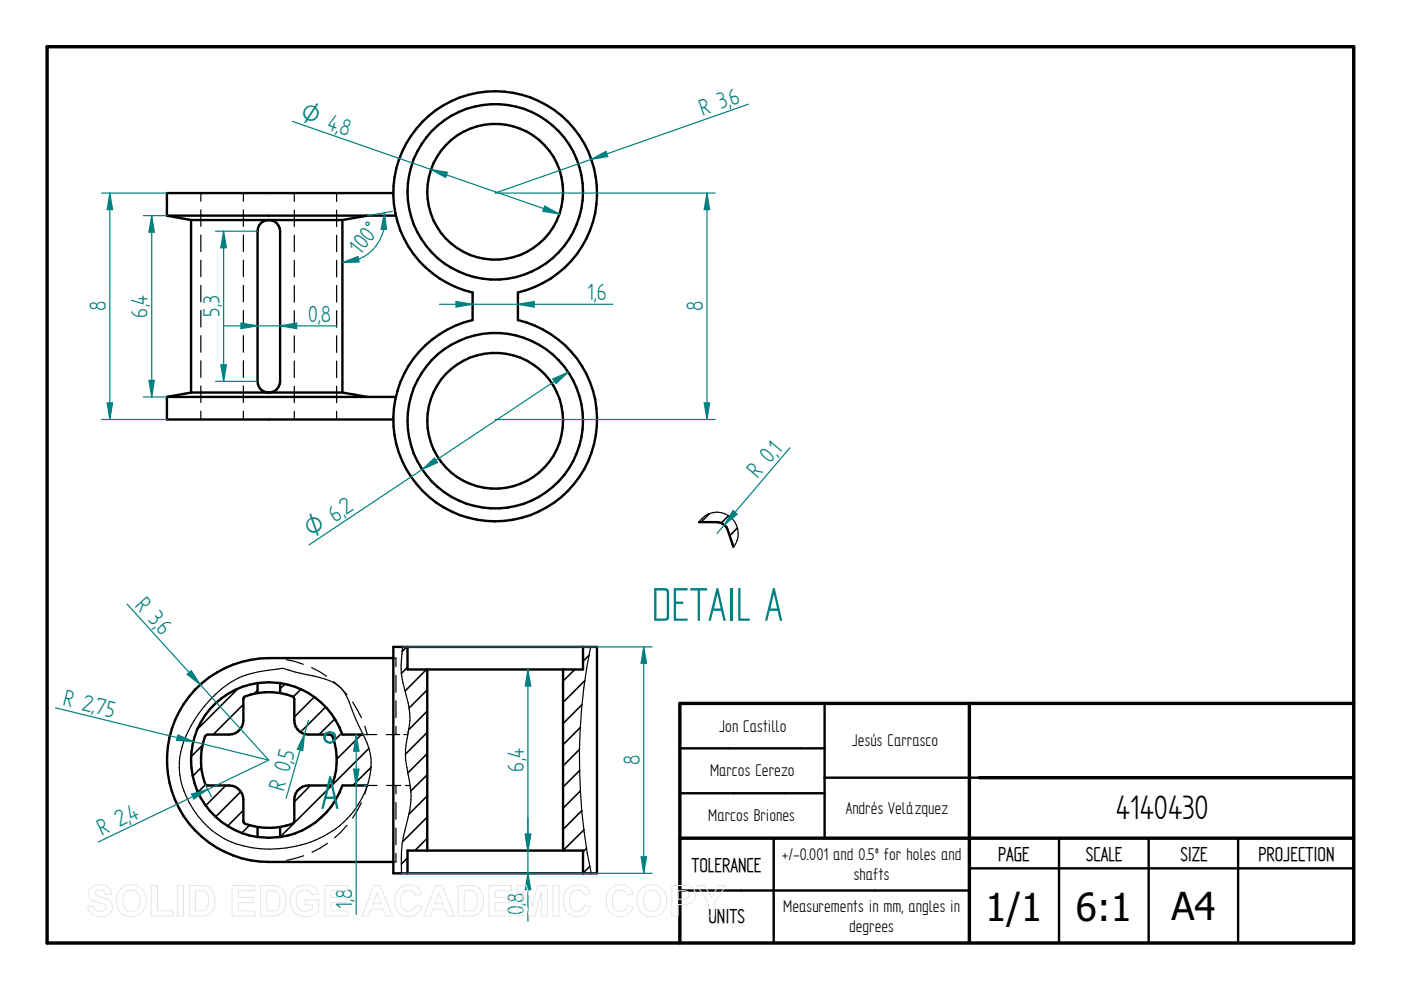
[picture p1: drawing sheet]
<svg xmlns="http://www.w3.org/2000/svg" width="297mm" height="210mm" viewBox="0 0 297 210" stroke-linecap="round" stroke-linejoin="round" font-family="sans-serif">
<path d="M10 9.9h277v190h-277zM205.5 149.1v50.5M287 149.1h-142.9v50.8M144.1 177.7h142.9M207.6 164.9h79.4" fill="none" stroke="#000" stroke-width=".72"/>
<g fill="none" stroke="#000" stroke-width=".51">
<path d="M89.6 25.8a21.6 21.6 0 0 1 34.3 4.6 21.6 21.6 0 0 1-14.1 31.6v5.9a21.6 21.6 0 0 1 13.1 33.2 21.6 21.6 0 0 1-35.7 0 21.6 21.6 0 0 1 13-33.2v-5.9a21.6 21.6 0 0 1-10.6-36.2zM35.4 45.7l5.1 1M35.4 45.7h48.5M40.5 46.7h32.1M40.5 46.7v36.5M55.3 47.3a2.42 2.42 0 0 1 2.6-.5 2.42 2.42 0 0 1 1.5 2.2v31.9a2.39 2.39 0 0 1-2.4 2.3 2.39 2.39 0 0 1-2.4-2.3v-31.9l.3-1.2zM72.6 46.7v36.5M77.9 45.7l-5.3 1M83.4 40.9h-48v4.8M35.4 84.2v4.7h48M35.4 84.2h48.5M40.5 83.2h32.1"/>
<path d="M40.5 83.2l-5.1 1M72.6 83.2l5.3 1M83.4 137.2h43.2v48h-43.2zM83.4 139.5h-26.4a21.6 21.6 0 0 0-21.6 21.6 21.6 21.6 0 0 0 21.6 21.7h26.4M86.4 137.2v4.7h37.2v-4.7M54.6 146.9l-1.3 .3-1.6 .7-.1 4.8a3.1 3.1 0 0 1-3 3h-4.5l-.6 .4a15 15 0 0 0 0 10.1l.2 .3h.4h4.5a3.1 3.1 0 0 1 3 3l.1 4.9 .3 .3 2.6 .6M54.6 144.8v2.1M54.6 144.8a16.5 16.5 0 0 0-14.1 16.3 16.5 16.5 0 0 0 14.1 16.4M54.6 144.8l2.4-.1 2.4 .1M54.6 146.9l1.6-.1 3.2 .1M59.4 144.8a16.6 16.6 0 0 1 13.2 10.9h4.4M59.4 144.8v2.1"/>
<path d="M59.4 146.9l2.6 .8 .3 .2 .1 .3v4.5a2.98 2.98 0 0 0 3 3h4.5l.4 .2a13 13 0 0 1 0 10.6h-4.9a3.1 3.1 0 0 0-3 3v4.6l-.1 .3-.3 .3-2.6 .6M90.6 141.9v38.4M119.4 141.9v38.4M144.1 158.7h30.7M174.8 149.1v28.6M54.6 175.3v2.2M54.6 177.5l2.4 .1 2.4-.1M54.6 175.3l3.2 .2 1.6-.2M59.4 175.3v2.2M77.9 166.5h-5.3a16.6 16.6 0 0 1-13.2 11M144.1 168.2h30.7M164 177.7v22.2"/>
<path d="M207.6 164.9h-32.8M224.5 177.7v22.2M243.5 177.7v22.2M262.5 177.7v22.2M86.4 185.2v-4.9h37.2v4.9M144.1 188.8h61.4M205.5 184.1h81.5"/>
<circle cx="105" cy="40.7" r="14.4"/>
<circle cx="105" cy="40.7" r="18.6"/>
<circle cx="105" cy="89.2" r="14.4"/>
<circle cx="105" cy="89.2" r="18.6"/>
</g>
<g fill="none" stroke="#000" stroke-width=".25">
<path d="M42.6 40.9v1.8M42.6 44.5v3.5M42.6 49.8v3.5M42.6 55.2v3.5M51.6 40.9v1.8M51.6 44.5v3.5M51.6 49.8v3.5M51.6 55.2v3.5M56.7 46.7h-.1M57 46.7h.1M62.4 40.9v1.8M62.4 44.5v3.5"/>
<path d="M62.4 49.9v3.5M62.4 55.2v3.5M71.4 40.9v1.8M71.4 44.5v3.5M71.4 49.9v3.5M71.4 55.2v3.5M42.6 60.5v3.5M42.6 65.8v3.5M42.6 71.2v3.5M42.6 76.5v3.5M51.6 60.5v3.5M51.6 65.8v3.5"/>
<path d="M51.6 71.2v3.5M51.6 76.5v3.5M62.4 60.5v3.6M62.4 65.9v3.5M62.4 71.2v3.5M62.4 76.5v3.6M71.4 60.5v3.6M71.4 65.9v3.5M71.4 71.2v3.5M71.4 76.5v3.6M42.6 81.8v3.5M42.6 87.2v1.7"/>
<path d="M51.6 81.8v3.5M51.6 87.2v1.7M56.8 83.2h.2M57.2 83.2h.2M62.4 81.9v3.5M62.4 87.2v1.7M71.4 81.9v3.5M71.4 87.2v1.7M57 139.5l1.8 .1M60.7 139.9l3.6 .9M83.4 139.5h.1M83.7 139.5h.2v1.9"/>
<path d="M85.3 137.2a20.4 20.4 0 0 0 .8 10.3 15.6 15.6 0 0 1 .2 9.1l-.3 3a20.4 20.4 0 0 0 .8 6.1 17.9 17.9 0 0 1-.6 9 27 27 0 0 0-1.1 10.5M125.2 137.2a118.9 118.9 0 0 0 .1 48M45.7 147.2a17.3 17.3 0 0 1 11.2-5.1l3-.4 2.5 .8 4 .8a14.3 14.3 0 0 1 4.9 1.8 7.1 7.1 0 0 1 2.7 3.7l1.4 3.5 1.6 3.5a12.8 12.8 0 0 1 .6 11.7 20.5 20.5 0 0 1-16.9 12.3 20.7 20.7 0 0 1-14.9-3.1 18 18 0 0 1-7.7-16 24.2 24.2 0 0 1 7.6-13.5zM66.1 141.6l3.2 1.8M70.8 144.5l1.3 1.3M72.3 145.9l1.3 1.4M72.6 155.7h1.7M74.8 148.8l1.8 3.3M76.1 155.7h3.8M77.3 154l.6 1.7M81.9 155.7h2.8M83.9 143.2v3.6"/>
<path d="M83.9 148.6v3.5M83.9 154v1.7M86.5 155.6l-.1 .1h-.8M86.6 155l-.1 .4M86.7 154.6l-.1 .2M69.4 178.8l-3.2 1.9M72.6 166.5h1.7M73.6 175l-2.7 2.6M76.1 166.5h1.7M76.6 170.2l-1.8 3.2M77.9 166.5l-.6 1.9M77.9 166.5h2"/>
<path d="M77.9 166.5h.1M82 166.5h3M83.9 166.5v1.8M83.9 170.1v3.6M83.9 175.6v3.5M86 166.5h.9l.1 .2M87 166.9v.2M87 167.3h.1M58.8 182.7l-1.8 .1M64.4 181.4l-3.6 1M83.4 182.8h.1M83.9 180.9v1.9h-.2"/>
</g>
<g fill="none" stroke="#000" stroke-width=".34">
<path d="M86.2 137.2l-.9 .9M124.9 138.9l-1.3 1.3M43 158l-2.5 2.4M50.5 146l-8.6 8.6M51.1 154.3l-1 1M51.6 149.4l-6.4 6.3M54.6 146.3l-.8 .8M60.4 145l-1 1M63.8 146.1l-1.6 1.6M66.6 147.8l-4.2 4.2M69 149.9l-5.3 5.3M71 152.4l-3.4 3.3"/>
<path d="M72.5 155.4l-1.7 1.7M76.6 155.7l-5.2 5.3M78.2 158.7l-18.8 18.8M86.4 141.5l-1.3 1.3M90.4 141.9l-4.5 4.6M90.6 150.7l-3.9 4M90.6 155.3l-4.6 4.6M90.6 159.8l-4.1 4.1M90.6 146.3l-3.9 3.8M121.9 141.9l-2.5 2.5M122.9 158.9l-3.5 3.5M123.1 154.2l-3.7 3.7"/>
<path d="M123.4 149.4l-4 4M124 144.3l-4.6 4.6M42.7 162.7l-1.9 1.9M43.6 166.3l-1.6 1.6M47.9 166.5l-4.3 4.3M51.1 167.9l-5.4 5.3M51.6 171.8l-3.3 3.3M52.9 175l-1.6 1.6M65.8 166.5l-3.4 3.5M69.7 171.7l-2.2 2.2M78.7 162.7l-3.9 3.8M90.6 168.7l-3.9 3.9"/>
<path d="M90.6 164.3l-3.5 3.4M90.6 173.2l-5.3 5.3M90.6 177.7l-2.6 2.6M122.9 163.4l-3.5 3.5M123.1 167.7l-3.7 3.7M123.4 171.9l-4 4M123.8 175.9l-4.4 4.4M124.4 179.8l-.8 .8M86.4 181.9l-1.3 1.3M125 183.7l-1.4 1.4"/>
</g>
<path d="M125.4 33.8l3.1-1.7 .4 1.1zM158.7 22.1l-53.7 18.8" fill="none" stroke="#008080" stroke-width=".25"/>
<path d="M125.4 33.8l3.1-1.7 .4 1.1z" fill="#008080"/>
<path d="M105 40.9h46.6M105 88.9h46.6M149.3 85.4h1.1l-.5 3.5z" fill="none" stroke="#008080" stroke-width=".25"/>
<path d="M149.3 85.4h1.1l-.5 3.5z" fill="#008080"/>
<path d="M149.9 40.9l.5 3.5h-1.1z" fill="none" stroke="#008080" stroke-width=".25"/>
<path d="M149.9 40.9l.5 3.5h-1.1z" fill="#008080"/>
<path d="M21.5 40.9h13.9M149.9 40.9v48M21.5 88.9h13.9M22.7 85.4h1.2l-.6 3.5z" fill="none" stroke="#008080" stroke-width=".25"/>
<path d="M22.7 85.4h1.2l-.6 3.5z" fill="#008080"/>
<path d="M23.3 40.9l.6 3.5h-1.2z" fill="none" stroke="#008080" stroke-width=".25"/>
<path d="M23.3 40.9l.6 3.5h-1.2z" fill="#008080"/>
<path d="M23.3 40.9v48M30.4 45.7h5M30.4 84.2h5M31.6 80.6h1.1l-.5 3.6z" fill="none" stroke="#008080" stroke-width=".25"/>
<path d="M31.6 80.6h1.1l-.5 3.6z" fill="#008080"/>
<path d="M32.2 45.7l.5 3.5h-1.1z" fill="none" stroke="#008080" stroke-width=".25"/>
<path d="M32.2 45.7l.5 3.5h-1.1z" fill="#008080"/>
<path d="M32.2 45.7v38.5M72.6 55.7l3.3-1.3 .2 1.1zM83.2 44.8l-5.3 .9" fill="none" stroke="#008080" stroke-width=".25"/>
<path d="M72.6 55.7l3.3-1.3 .2 1.1z" fill="#008080"/>
<path d="M81.5 45.1l.5 3.5h-1.2z" fill="none" stroke="#008080" stroke-width=".25"/>
<path d="M81.5 45.1l.5 3.5h-1.2z" fill="#008080"/>
<path d="M45.7 49h8.9M47.4 49l.6 3.5h-1.2zM81.5 45.1a9.1 9.1 0 0 1-8.9 10.6M45.7 80.9h8.9" fill="none" stroke="#008080" stroke-width=".25"/>
<path d="M47.4 49l.6 3.5h-1.2z" fill="#008080"/>
<path d="M46.8 77.3h1.2l-.6 3.6z" fill="none" stroke="#008080" stroke-width=".25"/>
<path d="M46.8 77.3h1.2l-.6 3.6z" fill="#008080"/>
<path d="M47.4 49v31.9M51.1 68.5l3.5 .6-3.5 .6z" fill="none" stroke="#008080" stroke-width=".25"/>
<path d="M51.1 68.5l3.5 .6-3.5 .6z" fill="#008080"/>
<path d="M59.4 69.1l3.5-.6v1.2z" fill="none" stroke="#008080" stroke-width=".25"/>
<path d="M59.4 69.1l3.5-.6v1.2z" fill="#008080"/>
<path d="M47.6 69.1h23.9M75.5 155.7l.6 3.6h-1.1zM77 155.7h.3M77.3 166.5h.6" fill="none" stroke="#008080" stroke-width=".25"/>
<path d="M75.5 155.7l.6 3.6h-1.1z" fill="#008080"/>
<path d="M75 163.1h1.1l-.6 3.4z" fill="none" stroke="#008080" stroke-width=".25"/>
<path d="M75 163.1h1.1l-.6 3.4z" fill="#008080"/>
<path d="M85.3 137.2h53M136.5 137.2l.6 3.4h-1.2zM75.5 155.7v38.2M85.1 185.2h53.2" fill="none" stroke="#008080" stroke-width=".25"/>
<path d="M136.5 137.2l.6 3.4h-1.2z" fill="#008080"/>
<path d="M135.9 181.7h1.2l-.6 3.5z" fill="none" stroke="#008080" stroke-width=".25"/>
<path d="M135.9 181.7h1.2l-.6 3.5z" fill="#008080"/>
<path d="M96.7 63.9l3.5 .6-3.5 .6zM136.5 137.2v48" fill="none" stroke="#008080" stroke-width=".25"/>
<path d="M96.7 63.9l3.5 .6-3.5 .6z" fill="#008080"/>
<path d="M109.8 64.5l3.5-.6v1.2z" fill="none" stroke="#008080" stroke-width=".25"/>
<path d="M109.8 64.5l3.5-.6v1.2z" fill="#008080"/>
<path d="M93.2 64.5h36.7M111.9 185.2l.6 3.4h-1.1z" fill="none" stroke="#008080" stroke-width=".25"/>
<path d="M111.9 185.2l.6 3.4h-1.1z" fill="#008080"/>
<path d="M111.4 176.9h1.1l-.6 3.4z" fill="none" stroke="#008080" stroke-width=".25"/>
<path d="M111.4 176.9h1.1l-.6 3.4z" fill="#008080"/>
<path d="M111.4 176.9h1.1l-.6 3.4zM111.9 173.4v21.9" fill="none" stroke="#008080" stroke-width=".25"/>
<path d="M111.4 176.9h1.1l-.6 3.4z" fill="#008080"/>
<path d="M111.9 141.9l.6 3.6h-1.1z" fill="none" stroke="#008080" stroke-width=".25"/>
<path d="M111.9 141.9l.6 3.6h-1.1z" fill="#008080"/>
<path d="M111.9 141.9v38.4M40.6 168.4l3.4-1-2.9 2zM43.5 166.2l1.4 2.7M57 161.2l-36.1 17.3" fill="none" stroke="#008080" stroke-width=".25"/>
<path d="M40.6 168.4l3.4-1-2.9 2z" fill="#008080"/>
<path d="M11.8 150.1l45.2 11.1M37.7 155.8l3.3 1.4-3.6-.2z" fill="none" stroke="#008080" stroke-width=".25"/>
<path d="M37.7 155.8l3.3 1.4-3.6-.2z" fill="#008080"/>
<path d="M27 128.1l30 33.1M39.7 143l.9-.8 1.9 3z" fill="none" stroke="#008080" stroke-width=".25"/>
<path d="M39.7 143l.9-.8 1.9 3z" fill="#008080"/>
<path d="M64.6 155.6l-.4 3.6-1.2-.4zM65.4 152.7l-4.7 16.6" fill="none" stroke="#008080" stroke-width=".25"/>
<path d="M64.6 155.6l-.4 3.6-1.2-.4z" fill="#008080"/>
<path d="M69.4 155.4a1.08 1.08 0 0 0-.6 1 1.08 1.08 0 0 0 .7 1M69.8 155.2h.3M69.8 157.4h.3M70.4 155.3a1.12 1.12 0 0 1 .7 1 1.12 1.12 0 0 1-.7 1.1" fill="none" stroke="#008080" stroke-width=".51"/>
<path d="M150.4 108.9l-1.8 1.8M154.5 109.3l-1.6 1.6M156.3 111.9l-1.6 1.7" fill="none" stroke="#000" stroke-width=".34"/>
<path d="M148.2 110.7h3.8a2.52 2.52 0 0 1 2.3 1.6l1.2 3.7" fill="none" stroke="#000" stroke-width=".51"/>
<path d="M148.2 110.7a4.5 4.5 0 0 1 6.5-1.2 4.5 4.5 0 0 1 .8 6.5" fill="none" stroke="#000" stroke-width=".25"/>
<path d="M167.5 95l-15.5 18.1M155.4 108.2l.9 .8-2.7 2.3z" fill="none" stroke="#008080" stroke-width=".25"/>
<path d="M155.4 108.2l.9 .8-2.7 2.3z" fill="#008080"/>
<path d="M62 25.7l56.6 19.7M115.5 43.7l3.1 1.7-3.5-.6z" fill="none" stroke="#008080" stroke-width=".25"/>
<path d="M115.5 43.7l3.1 1.7-3.5-.6z" fill="#008080"/>
<path d="M91.4 35.9l3.5 .6-.4 1.1z" fill="none" stroke="#008080" stroke-width=".25"/>
<path d="M91.4 35.9l3.5 .6-.4 1.1z" fill="#008080"/>
<path d="M120.5 78.9l-55 36.6M117.2 80.3l3.3-1.4-2.6 2.4z" fill="none" stroke="#008080" stroke-width=".25"/>
<path d="M117.2 80.3l3.3-1.4-2.6 2.4z" fill="#008080"/>
<path d="M89.5 99.5l2.6-2.4 .6 1z" fill="none" stroke="#008080" stroke-width=".25"/>
<path d="M89.5 99.5l2.6-2.4 .6 1z" fill="#008080"/>
<g fill="none" stroke="#e6e6e6" stroke-width=".21">
<path d="M19.3 188.3a3.1 3.1 0 0 1 4 .1l.4 1.2-1.3 .1a1.28 1.28 0 0 0-1-1 1.28 1.28 0 0 0-1.3 .5v.3a5.6 5.6 0 0 0 2.5 1 1.98 1.98 0 0 1 1.2 2.4 1.98 1.98 0 0 1-2.2 1.4 2.48 2.48 0 0 1-3-2.1l1.2-.2a1.44 1.44 0 0 0 1.3 1.2 1.44 1.44 0 0 0 1.5-.8 1.18 1.18 0 0 0-1.4-.9 2.36 2.36 0 0 1-2.4-2.1l.1-.6zM25.8 188.3a3.3 3.3 0 0 1 3.9-.1 3.3 3.3 0 0 1 1.2 3.8 3.2 3.2 0 0 1-3.8 2.3 3.2 3.2 0 0 1-2.4-3.8 3 3 0 0 1 1.1-2.2zM26.5 189.3a1.87 1.87 0 0 1 2.2-.4 1.87 1.87 0 0 1 1 2.1 1.87 1.87 0 0 1-1.8 2.3 1.87 1.87 0 0 1-1.9-2.3l.1-.8zM32.1 187.7h1.3v5.4h3.3v1.1h-4.6zM37.6 187.7h1.3v6.5h-1.3zM40.1 187.7h2.4a2.79 2.79 0 0 1 3 3.4 2.79 2.79 0 0 1-2.9 3.1h-2.5zM41.4 188.8a2.64 2.64 0 0 1 2.5 .6 3.3 3.3 0 0 1-.3 3.5l-.8 .2h-1.4zM49.2 187.7h4.8v1.1h-3.5v1.5h3.2v1.1h-3.2v1.7h3.6v1.1h-4.9zM55.2 187.7h2.4a2.79 2.79 0 0 1 3.1 3.4 2.79 2.79 0 0 1-3 3.1h-2.5zM56.6 188.8a2.64 2.64 0 0 1 2.4 .6 3.3 3.3 0 0 1-.3 3.5l-.8 .2h-1.3zM62.3 188.6a3.6 3.6 0 0 1 4.6-.2l.6 1.1-1.3 .2a1.8 1.8 0 0 0-2.2-.9 1.8 1.8 0 0 0-1.2 2.1 2.01 2.01 0 0 0 1.1 2.2 2.01 2.01 0 0 0 2.3-.4v-.8h-1.5v-1.1h2.9v2.5a3.8 3.8 0 0 1-5.5-.2 4 4 0 0 1 .2-4.5zM68.9 187.7h4.8v1.1h-3.5v1.5h3.2v1.1h-3.2v1.7h3.6v1.1h-4.9z"/>
<path d="M79.2 187.7h1.4l2.6 6.5h-1.4l-.6-1.5h-2.5l-.6 1.5h-1.4zM79.9 189.3l.9 2.3h-1.7zM84.5 188.5a2.87 2.87 0 0 1 4.9 1l-1.3 .3a1.6 1.6 0 0 0-1.8-1 1.6 1.6 0 0 0-1.3 1.7 2.19 2.19 0 0 0 1.3 2.7 1.55 1.55 0 0 0 1.9-1.3l1.2 .3a2.93 2.93 0 0 1-3.4 2.1 2.93 2.93 0 0 1-2.3-3.3v-.6a3.2 3.2 0 0 1 .8-1.9zM92.3 187.7h1.4l2.6 6.5h-1.4l-.5-1.5h-2.6l-.5 1.5h-1.4zM93 189.3l.9 2.3h-1.7zM97.1 187.7h2.4a2.79 2.79 0 0 1 3 3.4 2.79 2.79 0 0 1-2.9 3.1h-2.5zM98.4 188.8a2.64 2.64 0 0 1 2.4 .6 3.3 3.3 0 0 1-.2 3.5l-.9 .2h-1.3zM103.7 187.7h4.8v1.1h-3.5v1.5h3.2v1.1h-3.2v1.7h3.6v1.1h-4.9zM109.6 187.7h2l1.2 4.5 1.2-4.5h2v6.5h-1.2v-5.1l-1.4 5.1h-1.2l-1.3-5.1v5.1h-1.3zM117.2 187.7h1.3v6.5h-1.3zM120.3 188.5a2.87 2.87 0 0 1 4.8 1l-1.2 .3a1.6 1.6 0 0 0-1.9-1 1.6 1.6 0 0 0-1.2 1.7 2.19 2.19 0 0 0 1.3 2.7 1.55 1.55 0 0 0 1.8-1.3l1.3 .3a2.93 2.93 0 0 1-3.5 2.1 2.93 2.93 0 0 1-2.2-3.3v-.6a3.2 3.2 0 0 1 .8-1.9zM129.3 188.5a2.87 2.87 0 0 1 4.9 1l-1.2 .3a1.6 1.6 0 0 0-1.9-1 1.6 1.6 0 0 0-1.3 1.7 2.19 2.19 0 0 0 1.3 2.7 1.55 1.55 0 0 0 1.9-1.3l1.2 .3a2.93 2.93 0 0 1-3.4 2.1 2.93 2.93 0 0 1-2.3-3.3l.1-.6a3.2 3.2 0 0 1 .7-1.9z"/>
<path d="M136.2 188.3a3.3 3.3 0 0 1 3.9-.1 3.3 3.3 0 0 1 1.1 3.8 3.2 3.2 0 0 1-3.7 2.3 3.2 3.2 0 0 1-2.4-3.8 3 3 0 0 1 1.1-2.2zM136.9 189.3a1.87 1.87 0 0 1 2.2-.4 1.87 1.87 0 0 1 .9 2.1 1.87 1.87 0 0 1-1.8 2.3 1.87 1.87 0 0 1-1.8-2.3l.1-.8zM142.4 187.7h2.1a2.5 2.5 0 0 1 2.7 1 2.08 2.08 0 0 1-.1 2.2 2.08 2.08 0 0 1-2.1 .9h-1.2v2.4h-1.4zM143.8 188.8h.6a1.28 1.28 0 0 1 1.7 .9 1.22 1.22 0 0 1-1.6 1h-.7zM147.8 187.7h1.5l1.6 2.6 1.4-2.6h1.6l-2.4 3.8v2.7h-1.3v-2.7z"/>
</g>
<g font-size="11.3" fill="#008080">
<text x="138.2" y="131.6">DETAIL A</text>
<text x="68" y="171.5">A</text>
</g>
<g font-size="8.1">
<text x="236.6" y="173.7">4140430</text>
<text x="208.9" y="195.3">1/1</text>
<text x="228.1" y="195.3">6:1</text>
<text x="248.4" y="195.1">A4</text>
</g>
<g font-size="5.6" fill="#008080">
<text x="155.2" y="22.4" transform="rotate(-19 155.2 22.4)">6</text>
<text x="71.7" y="28.2" transform="rotate(19 71.7 28.2)">8</text>
<text x="148.9" y="24.6" transform="rotate(-19 148.9 24.6)">R 3,</text>
<text x="76.4" y="54.2" transform="rotate(-51 76.4 54.2)">100°</text>
<text x="124.5" y="63.6">1,6</text>
<text x="22.4" y="66" transform="rotate(-90 22.4 66)">8</text>
<text x="31.3" y="67.4" transform="rotate(-90 31.3 67.4)">6,4</text>
<text x="46.5" y="67.2" transform="rotate(-90 46.5 67.2)">5,3</text>
<text x="65.3" y="68.2">0,8</text>
<text x="149" y="66" transform="rotate(-90 149 66)">8</text>
<text x="160.6" y="101.6" transform="rotate(-50 160.6 101.6)">R 0,</text>
<text x="165.1" y="96.4" transform="rotate(-50 165.1 96.4)">1</text>
<text x="73.4" y="109.3" transform="rotate(-34 73.4 109.3)">2</text>
<text x="28.4" y="128.4" transform="rotate(48 28.4 128.4)">R 3,</text>
<text x="32.9" y="133.3" transform="rotate(48 32.9 133.3)">6</text>
<text x="13.2" y="149.5" transform="rotate(14 13.2 149.5)">R 2,</text>
<text x="19.9" y="151.2" transform="rotate(14 19.9 151.2)">75</text>
<text x="62.1" y="161.2" transform="rotate(-74 62.1 161.2)">5</text>
<text x="60.2" y="167.9" transform="rotate(-74 60.2 167.9)">R 0,</text>
<text x="111.1" y="163.6" transform="rotate(-90 111.1 163.6)">6,4</text>
<text x="135.6" y="162.3" transform="rotate(-90 135.6 162.3)">8</text>
<text x="21.6" y="177.2" transform="rotate(-26 21.6 177.2)">R 2,</text>
<text x="27.9" y="174.2" transform="rotate(-26 27.9 174.2)">4</text>
<text x="74.7" y="192.7" transform="rotate(-90 74.7 192.7)">1,8</text>
<text x="111.1" y="194.1" transform="rotate(-90 111.1 194.1)">0,8</text>
</g>
<g font-size="5.4" fill="#008080">
<text x="63.5" y="25.3" transform="rotate(19 63.5 25.3)">O 4,</text>
<text x="66.1" y="114.1" transform="rotate(-34 66.1 114.1)">O 6,</text>
</g>
<g font-size="4.8">
<text x="146.6" y="184.8">TOLERANCE</text>
<text x="211.6" y="182.5">PAGE</text>
<text x="230.2" y="182.5">SCALE</text>
<text x="250.3" y="182.5">SIZE</text>
<text x="266.8" y="182.5">PROJECTION</text>
<text x="150.2" y="195.8">UNITS</text>
</g>
<g font-size="4.1">
<text x="152.5" y="155.1">Jon Castillo</text>
<text x="180.6" y="158.2">Jesús Carrasco</text>
<text x="150.5" y="164.5">Marcos Cerezo</text>
<text x="179.3" y="172.6">Andrés Velázquez</text>
<text x="150.2" y="174.1">Marcos Briones</text>
<text x="165.8" y="182.4">+/-0.001 and 0.5º for holes and</text>
<text x="181" y="186.6">shafts</text>
<text x="166.1" y="193.5">Measurements in mm, angles in</text>
<text x="180" y="197.6">degrees</text>
</g>
</svg>
